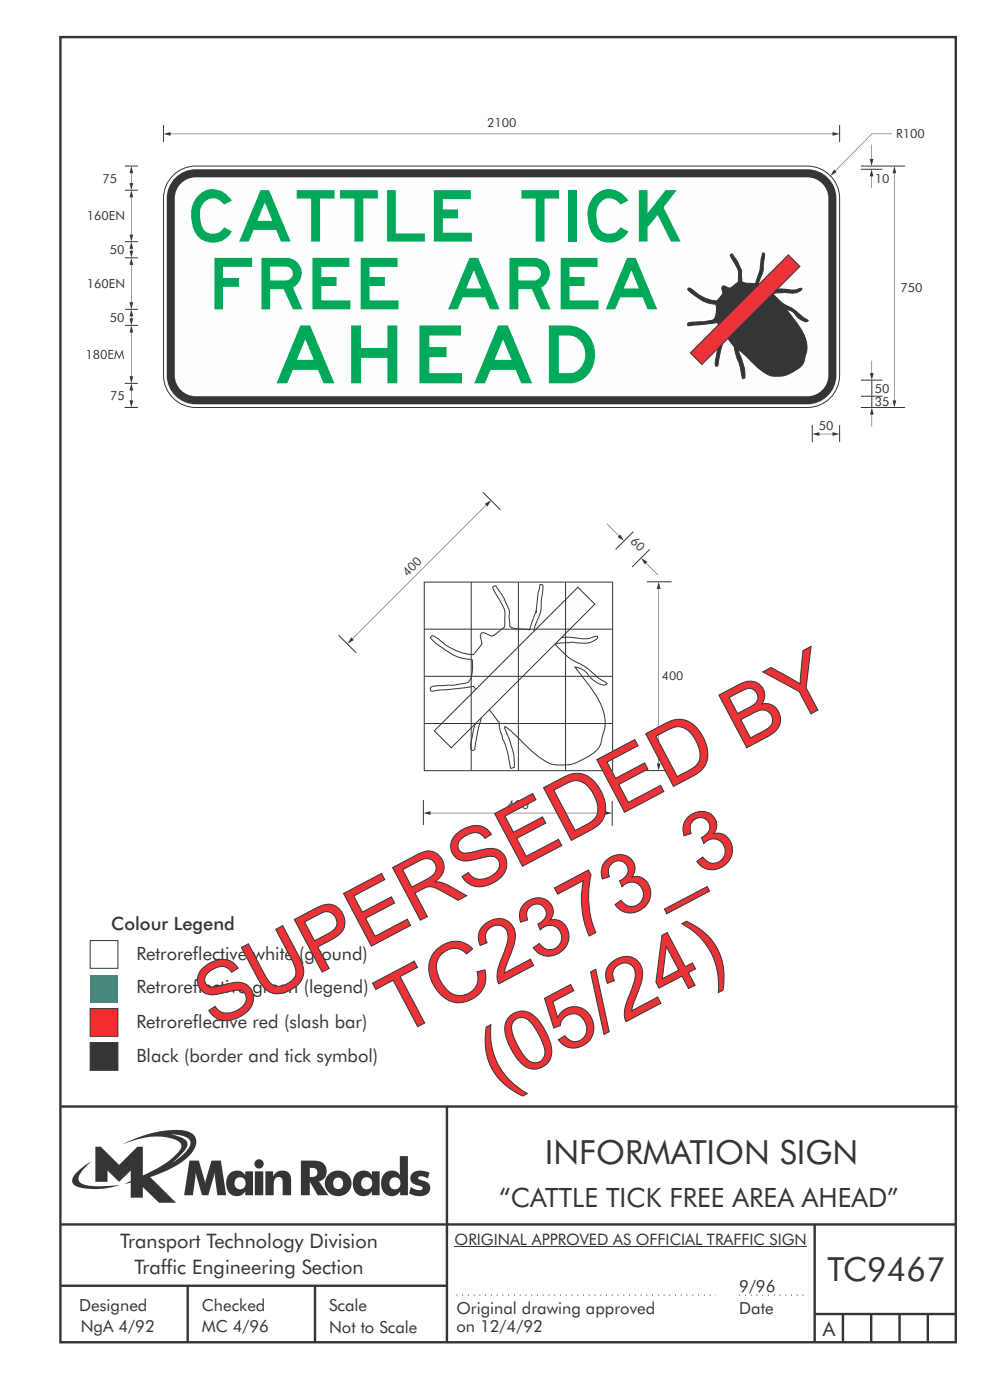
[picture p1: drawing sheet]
<svg xmlns="http://www.w3.org/2000/svg" width="210mm" height="297mm" viewBox="0 0 210 297" stroke-linecap="round" stroke-linejoin="round" font-family="sans-serif">
<path d="M91.6 134.9a2.42 2.42 0 0 1 1.8 1 11.7 11.7 0 0 0 7 3l1.9-2.3-.4-1.7 .2-.5 .6-.1 .5 .2a1.39 1.39 0 0 0 2.2-.2l1.6-1.2 .1-1.7a5 5 0 0 0-1.1-4l-1.4-2.5-.1-.4 .5-.2h.1l1.7 2.4 1.2 2.6 .1 3.5 .9 .5 3.3 .3 1.4-3.6 .4-4 .5-2 .5 .1 .1 .5-.4 3.3a8.3 8.3 0 0 1-1.3 4.7l-.2 1.4 2.1 1.1 1 .7h.6a10.2 10.2 0 0 1 6.3-.3 7.1 7.1 0 0 0 3.1-.5l.4 .1a1.53 1.53 0 0 1-1.3 1.1 10.4 10.4 0 0 1-4.3 .1l-2.4 .1-1 .3 .8 .9a11.6 11.6 0 0 0 4.8 3.4l1.8 1.3a14.4 14.4 0 0 0 3.6 2.7l-.4 .3a4.8 4.8 0 0 1-3.9-2.5 4 4 0 0 0-2.5-1.3l3 4a12.7 12.7 0 0 1 3.3 8.6l-.4 1.8a6.1 6.1 0 0 1-1.6 3.5 12.4 12.4 0 0 1-6.2 2.9 7.1 7.1 0 0 1-6.3-2.2l-4.6-4.3-2.1-1.7v.6a19.8 19.8 0 0 1 2 7.5v.6l-.7 .2a29.8 29.8 0 0 0-1.8-6.4l-.6-2-.1-1.4-2.7-3.5-.2 .2a11.1 11.1 0 0 0-1.3 3.7l-1 5.3-.1 .2-.5 .1a5.1 5.1 0 0 1 .2-3.4l.7-3.1 .7-2.2a2.78 2.78 0 0 0 .4-2.5l-1.6-2.4-8.9 1a.5 .5 0 0 1-.3-.4 .5 .5 0 0 1 .3-.5l1-.2 3.6-.1a8.8 8.8 0 0 0 3.3-.9 6.9 6.9 0 0 0 .6-4.6 9.3 9.3 0 0 1-5.8-2.1l-2.5-1.9-.5-.6z" fill="none" stroke="#373435" stroke-width=".21"/>
<path d="M122.6 124.6l3.6 3.6-30.5 30.4-3.6-3.6z" fill-rule="evenodd" fill="#fefefe" stroke="#373435" stroke-width=".21"/>
<g fill="none" stroke="#373435" stroke-width=".51">
<path d="M12.8 7.9h189.9v276.9h-189.9zM12.8 234.7h190.3M94.8 234.7v50.1M12.8 259.8h190.1M172.8 259.8v25M12.8 272.8h82M39.8 272.8v12M66.8 272.8v12M172.8 278.8h30M178.8 278.8v6M184.8 278.8v6M190.8 278.8v6"/>
<path d="M196.8 278.8v6"/>
</g>
<path d="M96.8 274.7h55M156.8 274.7h14" fill="none" stroke="#373435" stroke-width=".21" stroke-dasharray=".2 1" stroke-linecap="butt"/>
<path d="M36.2 240.6a5.8 5.8 0 0 1 3.9 1.1 1.58 1.58 0 0 1-.2 2.1l-1.1 1.2-2.3 1.7 .9-.8a6.5 6.5 0 0 0 2.4-3.2 2.43 2.43 0 0 0-2.2-1.7zM20.2 243.3v7.4h2.6v-2.4l2.5 2.4 2.4-2.4v2.2l-1.3 .7 1.3-.3v3.2h2.6v-2.3l3.4 3.4h3.6l-5.4-5.5a20.1 20.1 0 0 0 8.6-4.9 3.1 3.1 0 0 0 .8-3.8 3.8 3.8 0 0 0-3.1-1.3 25.1 25.1 0 0 0-12.4 3.1 16.1 16.1 0 0 1 11.2-1.1 1.56 1.56 0 0 1 1.4 1.9 17.9 17.9 0 0 1-8.1 5.8v-6.1h-1.1l-3.9 3.8-3.9-3.8zM16.3 248.7a1.82 1.82 0 0 0-.6 2.6 9.9 9.9 0 0 0 5.8 .9l1.9-.3 2-.5a22.2 22.2 0 0 1-7.7-.1 1.33 1.33 0 0 1-.7-2.2l.9-1.3 1.3-1.3-1.4 .9zM65.7 247.8a1.13 1.13 0 0 1 1.2 .1 1.13 1.13 0 0 1 .4 1.2 1.26 1.26 0 0 1-1.6 .6zM63.8 246.2v7.4h1.9v-2.9l1.7 2.9h2.3l-2-3a2.25 2.25 0 0 0 1.5-2.7 2.25 2.25 0 0 0-2.6-1.7zM69 251.1a2.8 2.8 0 0 0 5.6 0 2.8 2.8 0 0 0-5.6 0zM71.1 250a1.15 1.15 0 0 1 1.7 1 1.15 1.15 0 0 1-1.7 1 1.46 1.46 0 0 1 0-2zM75.7 248.9a3.2 3.2 0 0 0 .3 4.6 2.13 2.13 0 0 0 2.9-.8v.9h1.6v-5.1h-1.6v.8a2.07 2.07 0 0 0-3.2-.4zM77 250a1.23 1.23 0 0 1 1.7 .3 1.23 1.23 0 0 1-.2 1.7 1.23 1.23 0 0 1-1.7-.2 1.55 1.55 0 0 1 .2-1.8zM84.8 245.3l.1 4a2.16 2.16 0 0 0-2.4-.9 2.16 2.16 0 0 0-1.6 2 2.52 2.52 0 0 0 2.7 3.3 2.11 2.11 0 0 0 1.3-1v.9h1.6v-8.3zM83.1 250a1.24 1.24 0 0 1 1.8 1 1.24 1.24 0 0 1-1.8 1.1 1.47 1.47 0 0 1 0-2.1zM87.6 248.8a1.52 1.52 0 0 0-.5 1.7 1.52 1.52 0 0 0 1.5 1 .82 .82 0 0 1 1 .7 2.07 2.07 0 0 1-2.4-.4l-.4 1.3a3.8 3.8 0 0 0 3.9 .2 1.56 1.56 0 0 0 .5-1.7 1.56 1.56 0 0 0-1.4-1.1 1.25 1.25 0 0 1-1.1-.6 1.21 1.21 0 0 1 1.7-.1l.3 .2 .4-1.2a3.7 3.7 0 0 0-3.5 0zM40.2 246.2l-1.1 7.4h1.8l.6-4.9 1.4 4.9h1.3l1.3-4.9 .6 4.9h1.9l-1.1-7.4h-2l-1.4 4.8-1.3-4.8zM48.8 248.9a3.2 3.2 0 0 0 .4 4.6 2.13 2.13 0 0 0 2.8-.8v.9h1.7v-5.1h-1.7v.8a2.07 2.07 0 0 0-3.2-.4zM50.2 250a1.23 1.23 0 0 1 1.7 .3 1.23 1.23 0 0 1-.3 1.7 1.23 1.23 0 0 1-1.7-.2 1.55 1.55 0 0 1 .3-1.8zM54.1 248.5v5.1h1.7v-5.1zM54 246.9a.99 .99 0 0 0 1.9 0 .99 .99 0 0 0-1.9 0zM56.3 248.5v5.1h1.8a5.4 5.4 0 0 1 .3-3.6 .91 .91 0 0 1 1.1-.2 .91 .91 0 0 1 .5 1v2.8h1.8v-2.9a2 2 0 0 0-1.4-2.4 2 2 0 0 0-2.5 1.2v-1z" fill-rule="evenodd" fill="#373435"/>
<path d="M19.1 199.5h5.9v5.9h-5.9zM96.4 264.5h74.8" fill="none" stroke="#373435" stroke-width=".21"/>
<path d="M19.1 206.8h5.9v5.9h-5.9z" fill-rule="evenodd" fill="#48887b"/>
<path d="M19.1 214h5.9v5.9h-5.9z" fill-rule="evenodd" fill="#f32c2e" stroke="#373435" stroke-width=".21"/>
<path d="M19.1 221.2h5.9v5.9h-5.9z" fill-rule="evenodd" fill="#373435" stroke="#373435" stroke-width=".21"/>
<path d="M37 36.9a6.8 6.8 0 0 1 4.5-1.7h129.8a6.9 6.9 0 0 1 6.8 6.9v37.5a6.9 6.9 0 0 1-6.8 6.8h-129.8a6.9 6.9 0 0 1-6.8-6.8v-37.5a6.8 6.8 0 0 1 2.3-5.2z" fill-rule="evenodd" fill="#fefefe" stroke="#373435" stroke-width=".21"/>
<path d="M37.2 37.7a6.1 6.1 0 0 1 4.3-1.8h129.8a6.2 6.2 0 0 1 6.1 6.2v37.5a6.2 6.2 0 0 1-6.1 6.2h-129.8a6.2 6.2 0 0 1-6.1-6.2v-37.5a6.1 6.1 0 0 1 1.8-4.4z" fill-rule="evenodd" fill="#373435"/>
<path d="M38.1 39.2a4.4 4.4 0 0 1 3.4-1.6h129.8a4.5 4.5 0 0 1 4.4 4.5v37.5a4.5 4.5 0 0 1-4.4 4.5h-129.8a4.5 4.5 0 0 1-4.4-4.5v-37.5a4.4 4.4 0 0 1 1-2.9z" fill-rule="evenodd" fill="#fefefe"/>
<path d="M146 61.1a4.7 4.7 0 0 1 2.1 1.4l2.2 1 1.8 .3 1.2-1.5-.2-1.2 .1-.3a.95 .95 0 0 1 1.1 .2 .88 .88 0 0 0 1.3-.4l.3-.2a1.39 1.39 0 0 0 .7-1.9 4.4 4.4 0 0 0-1.1-3.2 1.23 1.23 0 0 1-.5-1.3l.3-.1 1.2 1.6a4.9 4.9 0 0 1 .8 3v1.2a6.5 6.5 0 0 0 2.9 .5l.1-.2a10.3 10.3 0 0 0 1-3.8l.4-2.5h.3a2.15 2.15 0 0 1 0 1.7l-.1 1a7.3 7.3 0 0 1-.9 3.5l-.1 .6 1.7 .9a1.09 1.09 0 0 0 1.5 .1l2.1-.2a6.2 6.2 0 0 0 3.8-.1l.1 .1a3.1 3.1 0 0 1-3.4 .8h-1.9l-.9 .3a10.3 10.3 0 0 0 4.2 3.1l2 1.6 1.4 .9-.3 .2a3.4 3.4 0 0 1-2.7-1.8l-.7-.5-1-.3 1.7 2.2a9.6 9.6 0 0 1 2.6 6.5l-.2 1a4.1 4.1 0 0 1-3 3.8 5.8 5.8 0 0 1-7.3-1.2l-2.7-2.7-1.2-1-.1 .2a14.3 14.3 0 0 1 1.4 5.8l-.5 .1-.1-.1a22.3 22.3 0 0 0-1.5-5.4 2.88 2.88 0 0 0-1-2.4l-.9-1.2-.7 1.5-1 4.8-.4 .2a2.42 2.42 0 0 1 .1-2.2l1-3.9a1.94 1.94 0 0 0-.4-2.5l-.5-.7-6 .7-.2-.2 .1-.4 .4-.1 2.7-.1 1.6-.3a1.41 1.41 0 0 0 1.2-1.7v-1.7a9.1 9.1 0 0 1-5.6-2.8l-.4-.4z" fill-rule="evenodd" fill="#373435" stroke="#373435" stroke-width=".21"/>
<path d="M167.2 54.1l2.5 2.4-20.8 20.8-2.5-2.4z" fill-rule="evenodd" fill="#ed3237" stroke="#373435" stroke-width=".21"/>
<path d="M34.7 28.4l1.5-.4v.8zM36.2 28.4l140.4 .1zM176.6 28l1.5 .4-1.5 .4z" fill="#373435"/>
<path d="M178.1 26.5v3.6" fill="none" stroke="#373435" stroke-width=".21"/>
<g fill="#373435">
<path d="M176.9 36l.6 .5-1.4 .8zM184.9 28.4l-7.6 7.8zM184.9 28.3l4.3 .2z"/>
<path d="M27.9 81.3l.4 1.5h-.8zM27.8 82.9l.1 2zM27.5 84.9h.8l-.4 1.5z"/>
<path d="M27.9 69l.4 1.5h-.8zM27.8 70.6l.1 9.2zM27.5 79.8h.8l-.4 1.5z"/>
<path d="M27.9 65.6l.4 1.5h-.8zM27.8 67.2l.1 .3zM27.5 67.5h.8l-.4 1.5z"/>
<path d="M27.9 54.7l.4 1.5h-.8zM27.8 56.2l.1 7.9zM27.5 64.1h.8l-.4 1.5z"/>
<path d="M27.9 35.2l.4 1.5h-.8zM27.8 36.8l.1 2zM27.5 38.8h.8l-.4 1.6z"/>
<path d="M27.9 51.3l.4 1.5h-.8zM27.8 52.8l.1 .3zM27.5 53.2h.8l-.4 1.5z"/>
<path d="M27.9 40.4l.4 1.5h-.8zM27.8 41.9l.1 7.8zM27.5 49.8h.8l-.4 1.5z"/>
</g>
<path d="M26.5 35.2h2.7M26.5 40.4h2.7M26.5 54.7h2.7M26.5 51.3h2.7M26.5 69h2.7M26.5 65.6h2.8M26.5 81.3h2.7M26.5 86.4h2.7" fill="none" stroke="#373435" stroke-width=".21"/>
<path d="M18.6 74.3l-.2 .1h.4v1.7h.2v-1.8zM19.9 74.4a.45 .45 0 0 0 .3 .7 .56 .56 0 0 0-.2 .9 .56 .56 0 0 0 .9 0 .56 .56 0 0 0-.2-.9l.2-.1a.47 .47 0 0 0-.2-.7h-.6zM20 75.6a.4 .4 0 0 1 .8 0 .4 .4 0 0 1-.8 0zM20.1 74.7a.35 .35 0 0 1 .7 0 .35 .35 0 0 1-.7 0zM21.8 74.4h.2a.96 .96 0 0 1 0 1.6 .98 .98 0 0 1-.2-1.6zM21.5 74.5a1.1 1.1 0 0 0 .5 1.7 1.06 1.06 0 0 0 .7-1 1.06 1.06 0 0 0-.7-1zM23 74.2v1.9h1v-.2h-.8v-.7h.8v-.2h-.8v-.6h.8v-.2zM24.6 74.2l-.4 1.9h.2l.3-1.3 .6 1.4 .6-1.4 .2 1.3h.2l-.4-1.9-.6 1.5z" fill-rule="evenodd" fill="#373435"/>
<path d="M34.7 26.5v3.6M182.6 35.2h9.4M182.6 35.9h4.5M182.6 86.4h9.4M182.6 80.6h4.6M182.6 84.1h4.6" fill="none" stroke="#373435" stroke-width=".21"/>
<g fill="#373435">
<path d="M184.8 30.7l.1 3zM184.5 33.7h.8l-.4 1.5z"/>
<path d="M184.8 37.5l.1 2.4zM184.9 35.9l.4 1.5h-.8z"/>
<path d="M184.9 88l.1 2.4zM184.9 86.4l.4 1.6h-.8z"/>
<path d="M189.7 35.2l.4 1.5h-.8zM189.7 36.8l.1 48.1zM189.3 84.9h.8l-.4 1.5z"/>
</g>
<path d="M184.9 80.6v5.8" fill="none" stroke="#373435" stroke-width=".21"/>
<g fill="#373435">
<path d="M184.9 76.5l.1 2.6zM184.5 79.1h.8l-.4 1.5z"/>
<path d="M172.3 92.1l1.5-.4v.8zM173.8 92l2.8 .1zM176.6 91.7l1.5 .4-1.5 .4z"/>
</g>
<path d="M172.3 90.2v3.6M178.1 90.2v3.6M90 123.5h40v40h-40zM90 133.5h40M100 123.5v40M110 123.5v40M120 123.5v40M90 153.5h40M90 143.5h40" fill="none" stroke="#373435" stroke-width=".21"/>
<g fill="#373435">
<path d="M136 118.4l1.3 .8-.5 .5zM137 119.5l2.6 2.5z"/>
<path d="M128.8 111.1l2.4 2.6zM131.6 113.4l.7 1.3-1.3-.8z"/>
<path d="M74.5 135.2l.6 .6-1.4 .8zM103.1 107.2l-28.3 28.3zM102.8 106.9l1.4-.8-.8 1.3z"/>
<path d="M139.3 162h.8l-.4 1.5zM139.7 125l.1 36.9zM139.7 123.4l.4 1.5h-.8z"/>
<path d="M128.3 172.1l1.6 .4-1.6 .4zM91.4 172.4l36.9 .1zM89.8 172.5l1.5-.4v.8z"/>
</g>
<path d="M102.4 104.4l3.8 3.8M134.3 112.8l-3.7 3.7M137.8 116.6l-3.7 3.7M71.8 134.8l3.8 3.7M137.2 123.4h5.3M89.8 169.7v5.3M129.9 169.9v5.3M137 163.5h5.3" fill="none" stroke="#373435" stroke-width=".21"/>
<g font-size="17.6" fill="#ed3237">
<text x="45.5" y="218.3" transform="rotate(-28 45.5 218.3)">SUPERSEDED BY</text>
<text x="84.6" y="219.9" transform="rotate(-28 84.6 219.9)">TC2373_3</text>
<text x="105.5" y="231.2" transform="rotate(-28 105.5 231.2)">(05/24)</text>
</g>
<text font-size="12.3" fill="#00a859" x="58.6" y="81.3">AHEAD</text>
<g font-size="10.9" fill="#00a859">
<text x="40.5" y="51.3">CATTLE</text>
<text x="110.6" y="51.3">TICK</text>
<text x="45.5" y="65.6">FREE</text>
<text x="95.1" y="65.6">AREA</text>
</g>
<g font-size="7.1" fill="#373435">
<text x="115.6" y="246.9">INFORMATION SIGN</text>
<text x="175.5" y="271.7">TC9467</text>
</g>
<text font-size="5.6" fill="#373435" x="105.9" y="256">“CATTLE TICK FREE AREA AHEAD”</text>
<g font-size="4.2" fill="#373435">
<text x="25.5" y="264.8">Transport Technology Division</text>
<text x="28.5" y="270.3">Traffic Engineering Section</text>
<text x="174.5" y="283.3">A</text>
</g>
<g font-size="3.9" fill="#373435">
<text x="23.6" y="197.2">Colour Legend</text>
<text x="28.9" y="203.7">Retroreflective white (ground)</text>
<text x="28.9" y="210.6">Retroreflective green (legend)</text>
<text x="28.9" y="218.1">Retroreflective red (slash bar)</text>
<text x="28.9" y="225.3">Black (border and tick symbol)</text>
</g>
<g font-size="3.5" fill="#373435">
<text x="156.8" y="274">9/96</text>
<text x="16.8" y="278.2">Designed</text>
<text x="42.8" y="278.2">Checked</text>
<text x="69.8" y="278.2">Scale</text>
<text x="96.8" y="278.8">Original drawing approved</text>
<text x="156.8" y="278.8">Date</text>
<text x="17.1" y="282.6">NgA 4/92</text>
<text x="42.8" y="282.6">MC 4/96</text>
<text x="69.8" y="282.7">Not to Scale</text>
<text x="96.8" y="282.5">on 12/4/92</text>
</g>
<text font-size="3.4" fill="#373435" x="96.4" y="264.1">ORIGINAL APPROVED AS OFFICIAL TRAFFIC SIGN</text>
<g font-size="2.6" fill="#373435">
<text x="103.3" y="27">2100</text>
<text x="190.1" y="29.4">R100</text>
<text x="21.8" y="38.7">75</text>
<text x="185.6" y="38.8">10</text>
<text x="18.4" y="46.8">160EN</text>
<text x="23.3" y="53.9">50</text>
<text x="18.4" y="61.1">160EN</text>
<text x="191" y="61.9">750</text>
<text x="23.3" y="68.3">50</text>
<text x="185.6" y="83.4">50</text>
<text x="23.4" y="84.8">75</text>
<text x="185.6" y="86.2">35</text>
<text x="173.7" y="91.2">50</text>
<text x="133.6" y="115" transform="rotate(45 133.6 115)">60</text>
<text x="86.4" y="122.5" transform="rotate(-45 86.4 122.5)">400</text>
<text x="140.4" y="144.4">400</text>
<text x="107.6" y="171.5">400</text>
</g>
</svg>
